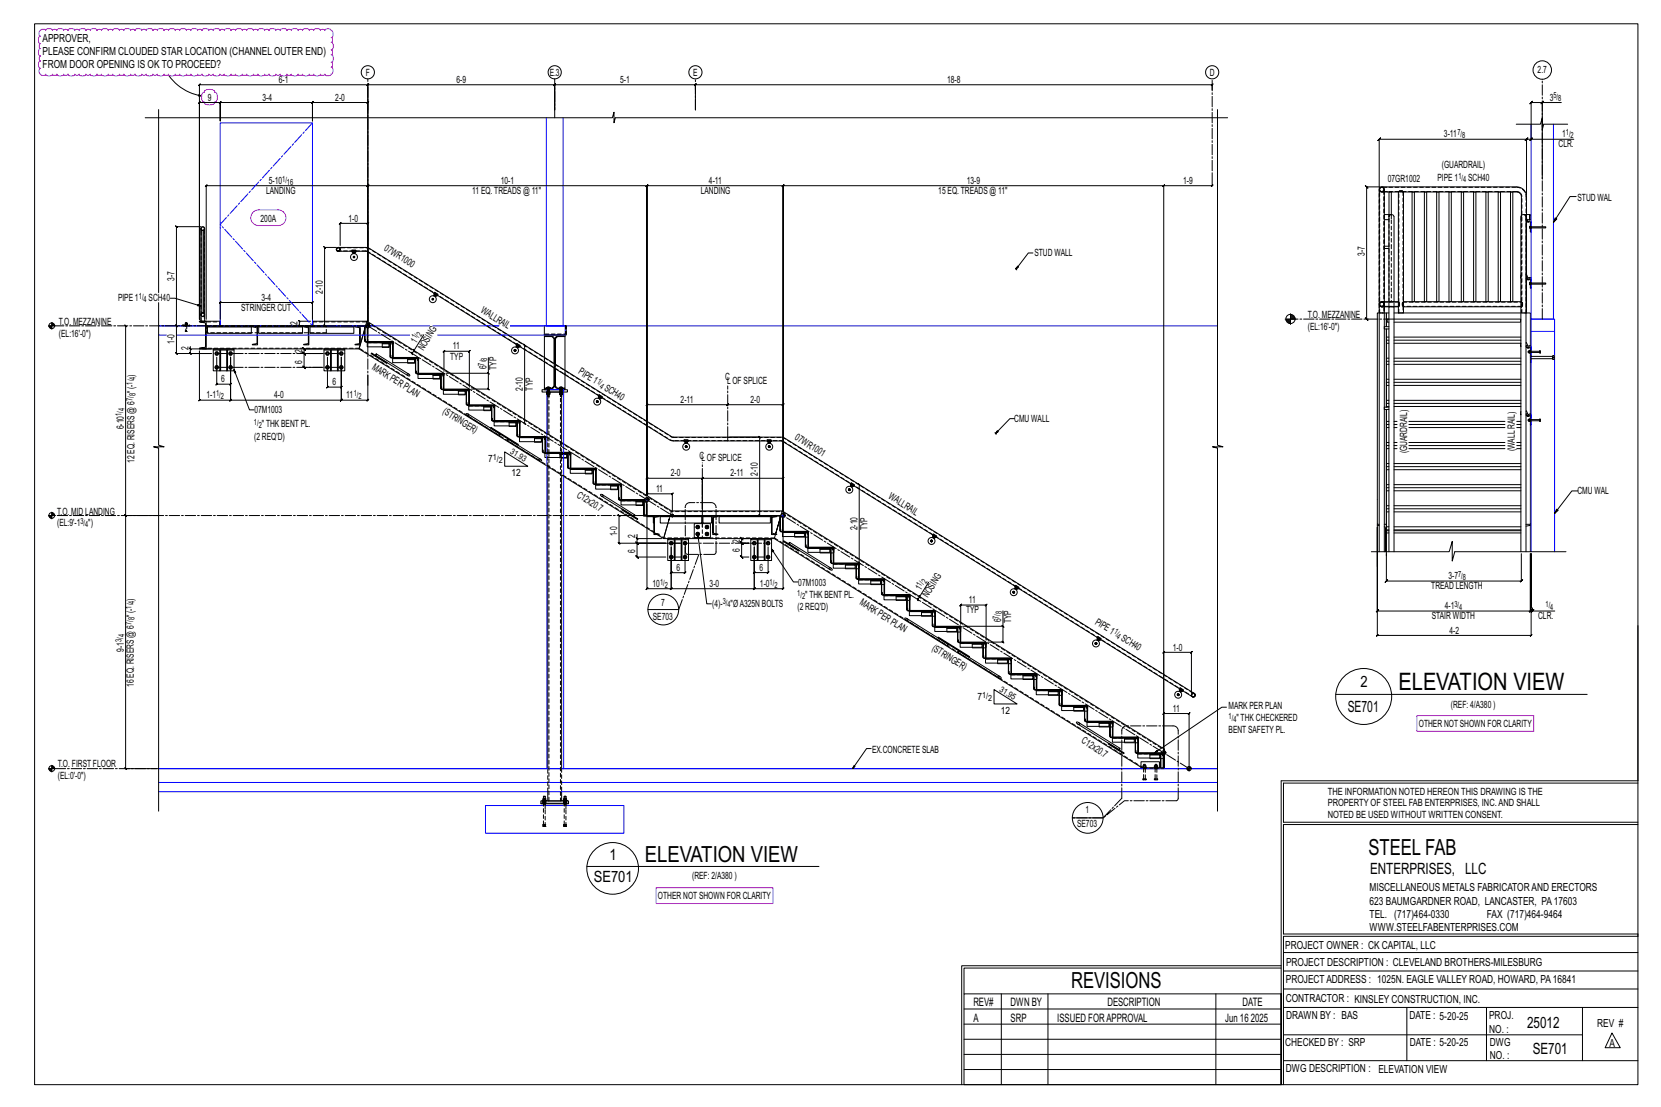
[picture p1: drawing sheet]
<svg xmlns="http://www.w3.org/2000/svg" width="914mm" height="610mm" viewBox="0 0 914 610" stroke-linecap="round" stroke-linejoin="round" font-family="sans-serif">
<g fill="none" stroke="#000" stroke-width=".55">
<path d="M19 13h883v584h-883zM93 42a28 28 0 0 0 18 11M109 52l2 1h-2zM383 50v-3h-1l1-1v1h284l1-1-1 1v3M849 56h1l-2 1zM849 56h-6h1l-2 1 1-1v21M860 56h-11v43M80 65h257l1-3v6l1-3h337M87 60v101M202 61v-14l1-1-1 1h103l1-1-1 1v14v-14l1-1-1 1h78h-1l1-1v1v14M670 60v185l3 1h-6l3 1v200M835 68h13l1-3v6l1-3h13"/>
<path d="M843 77l1-1-2 1zM843 76v1h23M843 77h-3l1-1-1 1v1M667 95v7h1l-1 1v-1h-26M202 102v-46h1l-1 1v-1h-30v1v-1v11v-11v1v-1h-51h1l-1 1v-1v11v-11h1l-1 1v-1h-11l-1 1 1-1v120v-129h-1l1-1v1h92l1-1-1 1v130v-54l1-1-1 1h-15l1-1-1 1v12M641 102l-1 1zM759 103v-26l1-1-1 1h81l1-1-1 1v30M759 104v1M760 105h.1M760 104h.1M760 103h-8v-1l1 2-1-1v73v-1l1 1h-1h1M761 103h75l3 2 1 2v11"/>
<path d="M761 106h.1M762 104h.1M762 105h.1M762 106h8v-1h2l1 1h63l1 2 1 11M762 118h4v-12h-1v14M762 104v1M765 119h.1M770 106v60M773 106h.1M773 106v60M777 106h2v60h-2zM784 106h1v60h-1z"/>
<path d="M791 106h1v60h-1zM798 106h1v60h-1zM804 106h2v60h-2zM811 106h2v60h-2zM818 106h1v60h-1zM825 106h1v60h-1zM832 106h1v60h-1zM839 118h3v3h-1M839 118h.1M840 119h.1M842 118v3zM868 108h-4l-9 14 1-2 1 1-2 1"/>
<path d="M111 125h-14v-1l1 1h-1v54l1 1-1-1v16v-1l1 1h-1h19h-11l-1-1 1 1v-3M111 126a1.1 1.1 0 0 0 1 1 1.1 1.1 0 0 0 1-1M111 125h1l1 1v51h-2zM111 127h1v45h-1zM185 136h-6h-1l1 1v-1v43h-1l1 1v-1M186 138h.1M186 136a1.1 1.1 0 0 0-1 1 1.1 1.1 0 0 0 1 1M186 136h15l2 1 167 104h31M186 138h8M186 136h.1M194 138h2v1h-2zM194 139h.1"/>
<path d="M194 139v1M194 139l1 1M195 139h.1M196 138l6 1 37 22M196 139h-1M569 139h-3l-7 9M762 121h3M765 136h-3v1h3M837 121h.1M840 120l1 1h-1M840 121h.1M841 121v1"/>
<path d="M841 122h2v1M841 122h1v1M841 122l-1-1v30M842 125v1v-1M842 123h1v5h-1zM843 125h8v1h-8zM195 141v1h-1zM559 148h.1M559 148l1 1M837 151v2M840 153l1 1M840 151l1 2h2v1"/>
<path d="M840 154v18h2v18M841 154h.1M841 154h2v5h-1v-5h-1M842 156v1M842 155v2M842 154h1M843 156h8h-8zM27 179h3M27 180l1 1M27 179l2 2M28 179l1 1M29 178l1 1"/>
<path d="M29 179h.1M29 178v3M69 179l1 1-1-1v105v-1l1 1h-1M87 167v78l3 1h-5l2 1v200M94 164h2l15 5M97 179l1 1zM110 177h4v15h-4l3-1v-13zM114 176v-74l-1 1 1-1h88v1l1-1h-1v75v-75v1l1-1h-1h154v1l1-1h-1v171v-171v1l1-1h-1h75v1l1-1h-1v179v-179v1l1-1h-1h210l-1 1 1-1v310M114 177h7M114 179h88v2v-1zM114 180h24zM121 177v2z"/>
<path d="M121 176v-9l1-1-1 1h51v-1v10M139 180h3v10h-3l2-1v-8zM142 180h25zM164 176l1 1zM167 180h3v10h-3l3-1v-8zM171 180h24zM171 177h-6v2h-1l1 1v-1h6M172 177v2zM172 177h30l-1 2h3M195 180h3v10h-3l3-1v-8zM201 180v8zM201 180v1"/>
<path d="M201 180l1 1M201 179l1 2M202 179v1M202 177l168 104M202 180v8h14v2v-1h-14zM202 178l2 1M202 179h1M202 178v3M203 178l1 1M238 164l1 1h-1zM239 162v1M239 163h1"/>
<path d="M239 161l2 1v1l-2-1zM240 163h.1M241 163h-1M241 163l43 27M300 179h12v6h-12zM707 176h6M708 176l2 2M709 176l1 2M709 176l1 1M710 176h.1M710 174l2 2M710 175l2 1"/>
<path d="M710 173l3 3M710 175l1 1M710 173v6M711 173l2 2M759 172h-1v117h1M760 168h.1M760 167h.1M760 167v1M760 169h.1M760 169h1M761 166h-1M761 166h.1"/>
<path d="M761 169h.1M761 166h1M762 169h-1M762 167h.1M762 168h.1M762 172h1v8v-4h1M762 169h3M762 166h3M765 172h-2v4M765 180h-3v1h3M765 176h-1v1h1M765 169h.1"/>
<path d="M765 166h.1M767 169h.1M767 166h.1M767 166h3M767 176h70v1h-70M767 172h70M770 169h.1M770 166v1v1v1M770 169h-3M773 166l-1 1v1l1 1h64M773 169v3h-3v-3M837 176h.1"/>
<path d="M837 166h-64M838 169h.1M838 166h.1M104 192l1 1zM105 191v1h11M110 193l-1 28 1-1h17v1v-1v-23M114 192h84l3-11-3 11 162 101M114 180v4h24v-4M117 192h12v1h-12zM117 193v11h4v-11v11M119 194h1v1h-1h-1zM119 197v15l1-1-1 1h8h-1l1-1v1v-15"/>
<path d="M126 194h1l1 1h-1h-1zM127 197v23l-1 1 1-1h61l-1 1 1-1v-18M129 193v11h-4M142 180v4h25v-4M171 180v4h24v-4M177 192h-10v-1l1 2-1-1v3v-1l1 1h-1h10h-10v-1l1 1h-1v7l1 1-1-1h10M178 192h12v1h-12zM178 193v11h4v-11v11M180 194h1v1h-1h-1zM180 197v16v1l1-1h-1h8l-1 1 1-1v-16v23l-1 1 1-1h14v1l1-1h-1v-13M187 194h1l1 1h-1h-1zM190 193v11h-4"/>
<path d="M201 187l1 1h14v1v-1h-14zM202 189v2h12v-2h-4M202 188h12M205 194l8 6-9-5zM210 189h4M210 189v2h4v-2M215 188v9zM215 196l1 1h14v1v-1h-14zM216 188v9h14v1v-1h-14zM216 197v3h12v-2h-4M216 197h12M224 197h4"/>
<path d="M224 198v2h4v-2M228 192v2zM228 193l-1 2v-1v1M229 197v8zM230 197v9h14v1v-1h-14zM233 184l-5 9M269 197v9h-24M283 193l1-1v1zM283 193h.1M284 193h.1M284 190v1M284 191l1 1"/>
<path d="M284 191h.1M285 189l1 1v1l-2-1zM285 191h.1M286 191h-1M286 191l44 27M289 190h-1l1 1v-1v43M300 199v15h4l1-1v-10v10l-1 1h-4v1h11v-1h-4l-1-1v-10v10l1 1h4v-8M300 197v-12h4l1 2v13v-14l-1-1h-4h11h-5v1v15v-14l1-2h4v19M763 199v10h2M763 181v43M763 189h2M765 197h-2v2"/>
<path d="M765 199h-2M765 186h-2v1h2M767 189h70v2M767 197h70M767 199h70M767 186h70M767 187h70M840 191h1M840 189l1 2h2v1M840 190l1 1M841 191h.1M841 191v1"/>
<path d="M841 191h2v5M841 192h1v36M842 193v1zM842 194h.1M842 193h-1l1 1M842 193v1M842 196h1M842 192h1M843 196v3h-1M843 193h5v1M843 194h5M843 198h12"/>
<path d="M843 196h12M848 193v1M855 197h1v1h-1v-2h1v1M119 202h1v1h-1l-1-1zM121 204h4M125 204v-11v11M126 202h1h1l-1 1h-1v-1zM129 204l8 22h3M180 202h1v1h-1l-1-1zM182 204h4M186 204v-11v11M187 202h1h1l-1 1h-1v-1z"/>
<path d="M225 206a.6 .6 0 0 0 0 1 .6 .6 0 0 0 1 0l-19-12v1l18 11M229 204v2h15v1v-1h-15zM230 206v2h12v-1h-4M230 206h12M238 206h4M238 206v3h4v-3M243 206v8zM243 213v1h15v2v-1h-15zM244 206v9h14v1v-1h-14zM244 215v2h12v-2h-4M244 204v-11v1l1-1h-1h14v1l1-1h-1v20M244 215h12"/>
<path d="M252 215h4M252 215v2h4v-2M257 215v8zM258 215v8h14v2v-1h-14zM268 205l1 1zM269 206v8h-1l1 1v-1h-10M298 215h14v1h-14zM301 214h.1M301 216h.1M303 214h-2M303 214h.1M308 214h.1"/>
<path d="M310 214h-2M310 214h.1M329 218l1 1M330 219v1M330 219h-1M330 217l2 2h-1l-2-1zM330 220h.1M331 219l-1 1M331 219l38 23 2 1h6M763 201h2M763 212h2M765 211h-2"/>
<path d="M767 201h70M767 212h70M767 209h70M767 211h70M257 228a.7 .7 0 0 1 1 1 .7 .7 0 0 1-1 0 .7 .7 0 0 1 0-1zM257 222v1h15v1v-1h-15zM258 228l17 11v1l-18-11M258 224v2h12v-2h-4M258 223h12M266 224h4M266 224v2h4v-2M270 235l15 10-15-9z"/>
<path d="M271 223v9zM271 230v2h15v1v-1h-15zM272 223v9h14v1v-1h-14zM272 232v3h12v-2h-4M272 232h12M280 232h4M280 233v2h4v-2M285 232v8zM285 239v1h15v2v-1h-15zM286 232v9h14v1v-1h-14zM288 233l1 1zM302 239v-23h7v28"/>
<path d="M328 221h1v1zM328 221h1v1l-1-1M356 223l1-1-1 1h45h-1l1-1-1 1 1-1v1h30l1-1-1 1v58v-18h1l-1 1v-1h-44l-1 1 1-1v17v-17l-1 1 1-1h-31h1l-1 1v-1v10zM548 238v1M548 239h.1M559 231h-3l-8 8M763 232v-7v64h-1M763 234v10M763 235h2M763 224h2M765 232h-2v2M765 234h-2"/>
<path d="M765 220h-2v2h2M765 224h-3v1h3M767 232h2M767 235h2M767 234h2M767 224h70M767 220h70M767 222h70M776 232h52M776 235h52M776 234h52M835 232h2"/>
<path d="M835 235h2M835 234h2M837 228h.1M837 227v1M840 229h1M840 226l1 2h2v1M840 228l1 1M841 229h.1M841 229h2v5h-1v-5h-1M842 232h.1M842 231h-1l1 1M842 231v1"/>
<path d="M842 230h1M842 234v55h-2M843 231h5v1M843 232h5M848 231v1M278 249l13 8h-13zM286 241v2h12v-1h-4M286 241h12M294 241h4M294 241v3h4v-3M298 253h-1a.6 .6 0 0 0 0 1 .7 .7 0 0 0 1-1l-19-11v1l18 11M299 241v8z"/>
<path d="M299 248v1h15v1v-1h-15zM300 241v8h14v2v-1h-14zM300 250v2h12v-2h-4M300 249h12M302 249h.1M302 250h.1M302 257v166M308 250h4M308 250v2h4v-2M309 249h.1M313 249v9zM313 257v1h15v1v-1h-15z"/>
<path d="M314 249v9h14v1v-1h-14zM314 258v3h12v-2h-4M314 258h12M322 258h4M322 259v2h4v-2M327 258v8zM328 258v9h14v1v-1h-14zM377 242h2v1h-2zM377 243v1M377 244h.1M377 244h1M377 246h.1"/>
<path d="M378 246h-1zM378 246h.1M378 244h.1M379 243l-1 1M401 241v2h21M401 241h29h2l225 141M401 243h-22M402 241h16v-1l1 1h-1v43v-1l1 1h-1h-33M422 242h3v1h-3zM422 243l1 1M423 244h.1M423 244h1"/>
<path d="M423 246h1h-1zM424 246h-1h1M424 246h.1M424 244h.1M425 243h6l37 23M425 243l-1 1M763 245v2M763 257v2M765 259h-2v8M765 255h-2v2M765 257h-2M765 247h-2v8"/>
<path d="M765 244h-2v1M765 245h-2M767 259h70M767 255h70M767 257h70M767 247h2M767 244h2M767 245h2M776 247h52M776 244h52M776 245h52M835 247h2"/>
<path d="M835 244h2M835 245h2M309 262v161M327 265v1h15v2v-1h-15zM328 267v2h12v-1h-4M328 267h12M332 272h-1a.6 .6 0 0 0 0 1 .6 .6 0 0 0 1 0v-1l17 11v1l-18-11M336 267h4M336 267v3h4v-3M340 267l1 8zM341 274v1h15v1h-15zM342 267v9h14v1v-1h-14z"/>
<path d="M342 276v2h12v-2h-4M342 276h12M350 276h4M350 276v2h4v-2M354 276l1 8zM355 275h3M355 275l1 1M356 275v1M356 276v8h-1h1zM356 275h.1M356 278v46v1l1-1h-1h14l-1 1 1-1v-23v14l-1 1 1-1h7v1l1-1h-1v-14M356 273v-1l1-1-1 1h14l1-1-1 1v10"/>
<path d="M356 274l1 1M356 275h1M356 274v3M467 269h1v1zM467 270h.1M468 270h.1M468 269h-1v1M468 267v1M468 268h1M468 268h.1M469 266l1 1v1l-2-1zM470 268h-1"/>
<path d="M470 268l44 27M473 267v-1l1 1h-1v43M763 269v1M765 278h-2v2M765 270h-2v8M765 267h-2v2M765 269h-2M767 267h70M767 278h70M767 270h70M767 269h70M869 270h-4l-9 13 1-3 1 1-2 2"/>
<path d="M27 284h3M27 284l1 1M27 284l2 1M28 284l1 1M28 284h1M29 283l1 1M29 283v1M29 282l1 2M29 284h.1M29 282v4M87 284h-18v-1l1 1h-1v139l1 1-1-1h17M343 280l8 6-9-5z"/>
<path d="M349 284h-8l-1-1 1 1v15h-1l1 1v-1h33M350 296l1 1zM351 294v3h13M351 297v2h-1l1 1v-1h16h-16l-1-1 1 2v-1v8l-1-1 1 2v-1h16M354 284h76l1 1-1-1zM356 284h4v4v-3zM360 284h3l-3 1v8l3 1h-3zM360 294h1M362 294l3 3 3-9-3 9h22v-1M363 284l23 1zM363 285v3h23v-3M368 297h11h-11z"/>
<path d="M368 297v12h4v-12h-1v12M369 284l1-3h17v3M369 298h1v1v1h-1v-1zM369 284h2M369 284l1 1M370 284h.1M370 283l1 1M370 283v2M377 298h1v1v1h-1l-1-1zM379 297v12h-4M382 288h9v8h-9zM384 293h1v1v1h-1l-1-1z"/>
<path d="M384 289h1v1v1h-1l-1-1zM384 295l5 38h3M387 281h44l-1 3h2M387 284v4M387 284l5 1zM387 285v3h5v-3M389 289h1v1v1h-1l-1-1zM389 293h1v1v1h-1l-1-1zM392 284h3l-2 1v8l2 1h-3zM396 284l28 1zM396 285v3h28v-3M412 297h-4v-1l1 1h-1v2v-1l1 2-1-1h4h-4v-1l1 2-1-1v8v-1l1 2-1-1h4"/>
<path d="M413 297h12h-12zM413 297v12h4v-12v12M415 298h1v1v1h-1l-1-1zM422 298h1l1 1-1 1h-1v-1zM425 284h3l-3 1v8l3 1h-3zM425 297v12h-4M426 297l202 125M427 294l-1 3h-39M429 284l1 8zM429 286l-2 8zM430 291v2h14l1 1-1-1h-14zM430 284v1"/>
<path d="M430 284l1 1M431 284h.1M431 281l210 131v3h-1M431 284v9h14v1l-1-1h-13zM431 293v2h12v-1h-6M431 286v38h1l-1 1v-1h-16h1l-1 1v-1v-17M431 283l1 1M431 283v2M431 298l9 5v1l-9-6zM437 293v3h8M443 293v8zM443 293h-6h7"/>
<path d="M445 293v9h14v1l-1-1h-13zM512 298l1-1v1zM512 298h.1M512 298h1M513 298h.1M513 295l1 1M514 296v1M514 296h-1M514 294l2 1-1 1-2-1zM514 296h.1M515 296h-1M515 296l44 27"/>
<path d="M758 289v23M758 289h1M762 290l1 1v13M763 280v2M763 289v17M763 292h2M765 290h-2v2M765 292h-2v1h2M765 282h-2v8M765 280h-2M767 293h70M767 290h70"/>
<path d="M767 292h70M767 282h70M767 280h70M840 290l2-1v15M842 289h.1M369 306h1v1v1h-1v-1zM372 309h3M375 309v-12v12M377 306h1v1v1h-1l-1-1zM415 306h1v1v1h-1l-1-1zM417 309h4M421 309v-12v12"/>
<path d="M422 306h1l1 1-1 1h-1v-1zM423 301v14l-1 1 1-1h-8h1l-1 1v-1v-14v23h1l-1 1v-1h-45l-1 1 1-1v-17M425 302l12 18h2M443 300l1 1h14l1 2-1-1h-14zM445 302v2h12v-1h-6M451 302v2h8M457 302v8zM457 302h-6h7M457 309l1 1h14l1 1-1-1h-14zM458 313l-23-14h-1v1l23 14a.7 .7 0 0 1-1-1 .7 .7 0 0 1 1-1 .7 .7 0 0 1 1 1v1h-1M459 302v8h14v2l-1-1h-13zM459 311v2h12v-2h-6"/>
<path d="M465 311v2h6M471 310v9zM471 311h-6h6M471 317l1 2h14l1 1-1-1h-14zM471 311h1M471 313h2M473 310l1 1zM473 310v9h14v1l-1-1h-13zM473 319v3h12v-2h-6M479 320v2h6M485 319v8zM485 319h-6l6 1"/>
<path d="M485 320h1M487 319v9h14v1l-1-1h-13zM755 304h43l1-6v11l2-5h61M759 304v-200a1.4 1.4 0 0 1 2-1 1.4 1.4 0 0 1 1 1v200M763 305v15l-1 1 2-2-1 1h75l-1 1 1-2v1v-15M765 304v-184a1.4 1.4 0 0 1 1-2 1.4 1.4 0 0 1 1 2v184M837 304v-184a1.4 1.4 0 0 1 2-2 1.4 1.4 0 0 1 1 2v184M357 336h17M485 326l1 1h14l1 2-1-1h-14zM485 322h2M487 328v2h12v-1h-6M493 328v3h6"/>
<path d="M499 328v8zM499 328h-6h6M499 335l1 1h14l1 1-1-1h-14zM499 328h1M499 331h2M501 328v8h14v2l-1-1h-13zM501 337v2h12v-2h-6M506 328v1zM506 329l-1 1v-1v2v-1M507 337v2h6M511 321l-5 8M513 336v9z"/>
<path d="M513 337h-6h6M513 337h1M513 339h2M515 336v9h14v1h-1h-13zM552 336v9h-22M558 326h1l-1 1zM558 326h.1M558 326v1M559 326h.1M559 323v1M559 324v1M559 324h-1"/>
<path d="M559 322l2 2-2-1zM560 325h.1M561 324l-1 1M561 324l43 27M844 336l-1 1zM844 336h-2h1l-1 1v-1v-31v31h1l-1 1v-1h-84h1l-1 1v-1v-46v60l1-1-1 1h85h-1l1-1v1v-45v29l1 1v1h12M499 341l23 14v1l-23-15a.7 .7 0 0 1-1 0 .7 .7 0 0 1 1-1 .7 .7 0 0 1 0 1l1 1-1-1M513 344l1 1h14l1 1-1-1h-14zM515 346v2h12v-2h-6M517 351l17 11-18-11zM521 346h7M521 346v2h8"/>
<path d="M527 345v8zM527 352l1 2h14l1 1-1-1h-14zM529 345v9h14v1l-1-1h-13zM529 354v2h12v-1h-6M529 344v-11l-1 1 1-1h14l-1 1 1-1v20M535 354v3h8M541 354v8zM541 354h-6h7M543 354v9h14v1l-1-1h-13zM552 344l1 1zM552 345v9v-1l1 1h-1h-8M603 354l1 1h-1z"/>
<path d="M603 354v1M603 355h.1M603 354h.1M603 354h1M604 355h-1M604 354v1M604 351v1M604 352l1 1M604 351l2 1v1l-2-2zM606 353h-1M606 352l43 27M902 345v85h-197"/>
<path d="M541 361l1 1h14l1 2-1-1h-14zM543 363v2h12v-2h-6M547 380l13 8h-13zM549 363h7M549 363v2h8M551 373l-23-15-1 1 23 14a.7 .7 0 0 1-1 0 .7 .7 0 0 1 1-1 .7 .7 0 0 1 1 1v1l-1-1M555 363v8zM555 370l1 1h14l1 1-1-1h-14zM557 363v8h13v2v-1h-13zM557 372v2h12v-2h-6M563 372v2h6M569 371v9z"/>
<path d="M569 372h-6h6M569 378l1 2h14l1 1-1-1h-14zM569 372h1M569 374h1M570 371l1 9h13v1v-1h-14zM649 380v1M650 379l1 1v1l-2-1zM570 380v3h13v-2h-6M577 381v2h6M583 380v8zM583 380h-6l6 1M583 387l1 1h14l1 2-1-1h-14z"/>
<path d="M583 381h1M583 383h1M584 380l1 9h13v1v-1h-14zM584 389v2h13v-1h-6M591 389v3h6M594 398l23 14-1 1-23-14a.7 .7 0 0 1 0-1 .7 .7 0 0 1 0-1 .7 .7 0 0 1 1 1v1h-1M597 389v8zM597 389h-6h6M597 396l1 1h14l1 1-1-1h-14zM597 389h1M597 392h1M598 389l1 8h13v2v-1h-14z"/>
<path d="M598 398v2h12v-2h-5M605 398h6M605 398v2h6M611 397v9zM611 398h1M612 397l1 9h13v1v-1h-14zM648 382h1v1zM648 382h1v1h-1v-1M649 381h1M649 381h.1M650 381h.1M651 381h-1"/>
<path d="M651 380l6 4M656 382v-23l-1 1 1-1h-15l-1 1 1-1v53M656 384h.1M656 384h1M657 384h.1M657 382h1M657 382l1 1-1 1M658 382h.1M658 384h.1M658 383h.1M675 389h-2l-37 26M735 382h139"/>
<path d="M480 412h-3l-8 11M610 409l9 6-9-5zM611 405l1 1h14l1 1-1-1h-14zM611 400h1M612 406v3h12v-2h-5M619 407v2h7M625 406v8zM625 406l-6 1h7M625 413l1 2h14l1 1-1-1h-14zM626 406l1 9h13v1v-1h-14zM626 415v2h12v-1h-5M633 415v3h7"/>
<path d="M639 415v8zM639 415h-6h7M639 415h3M640 415v1M640 415l1 1M640 415h1M640 415l1 8h-2h1zM641 412v-19h-1l1-1v1h14h-1l1-1v1v30M641 412v11zM641 414v1M641 413l1 2M641 413v3"/>
<path d="M641 413l1 1M27 423h3M27 424l1 1M27 423l2 2M27 423l2 1M28 423l1 1M29 422l1 1M29 423h.1M29 421v4M299 440v-1h1v1M300 440v1zM300 440h-1v1h1"/>
<path d="M302 436v5h7v-5M311 440v-1h1v1M311 440h1v1h-1zM311 440h-1v1h1M628 423h10h-10zM628 423v-4h10v4M629 423h2zM629 423v-1h1v1M630 422h1v1M631 422v-1h-1v1v1M635 423h2zM635 423v-1h1v1"/>
<path d="M637 423v-1h-1v-1h1v2M638 423h1M653 423h3M653 424h1M654 423l1 1M655 422v1M655 422l1 1M655 423h.1M655 422v3M705 430v167v-50M902 431h-195v22h195M298 441h15v1h-15z"/>
<path d="M298 442h15M298 441h3zM299 441h.1M299 443v1M300 441h.1M300 443v1M310 441h2zM311 441h.1M311 443v1M312 441h.1M312 443v1M590 450h17"/>
<path d="M902 454h-195v60h195v2h-195v81M323 477h128M705 533h-174v14M705 532h-176v65M707 535h195M707 525h195M531 547h174v50h-174zM531 556h174M551 547v50M577 547v50M669 547v50M707 555h195"/>
<path d="M707 545h195M774 555v29M818 555v29M871 555v29M531 572h174M531 564h174M707 570h164M887 569l5 8h-8zM531 589h174M531 581h174M707 584h195"/>
<circle cx="202" cy="40" r="4"/>
<circle cx="305" cy="40" r="4"/>
<circle cx="383" cy="40" r="4"/>
<circle cx="667" cy="40" r="4"/>
<circle cx="849" cy="39" r="5"/>
<circle cx="112" cy="126" r=".9"/>
<circle cx="195" cy="142" r="1.9"/>
<circle cx="28" cy="179" r="1.6"/>
<circle cx="112" cy="173" r=".9"/>
<circle cx="112" cy="173" r="1.1"/>
<circle cx="202" cy="179" r="1.2"/>
<circle cx="238" cy="165" r="1.9"/>
<circle cx="710" cy="176" r="2.5"/>
<circle cx="119" cy="195" r=".5"/>
<circle cx="119" cy="195" r="1"/>
<circle cx="127" cy="195" r=".5"/>
<circle cx="127" cy="195" r="1"/>
<circle cx="180" cy="195" r=".5"/>
<circle cx="180" cy="195" r="1"/>
<circle cx="188" cy="195" r=".5"/>
<circle cx="188" cy="195" r="1"/>
<circle cx="284" cy="193" r="1.9"/>
<circle cx="284" cy="193" r=".2"/>
<circle cx="119" cy="202" r=".5"/>
<circle cx="119" cy="202" r="1"/>
<circle cx="127" cy="202" r=".5"/>
<circle cx="127" cy="202" r="1"/>
<circle cx="180" cy="202" r=".5"/>
<circle cx="180" cy="202" r="1"/>
<circle cx="188" cy="202" r=".5"/>
<circle cx="188" cy="202" r="1"/>
<circle cx="329" cy="221" r="1.9"/>
<circle cx="329" cy="221" r=".2"/>
<circle cx="378" cy="246" r=".2"/>
<circle cx="378" cy="246" r="1.9"/>
<circle cx="423" cy="246" r="1.9"/>
<circle cx="423" cy="246" r=".2"/>
<circle cx="356" cy="275" r="1.2"/>
<circle cx="468" cy="270" r="1.9"/>
<circle cx="468" cy="270" r=".2"/>
<circle cx="28" cy="284" r="1.6"/>
<circle cx="370" cy="299" r=".5"/>
<circle cx="370" cy="299" r="1"/>
<circle cx="370" cy="284" r=".7"/>
<circle cx="377" cy="299" r=".5"/>
<circle cx="377" cy="299" r="1"/>
<circle cx="384" cy="290" r="1"/>
<circle cx="384" cy="294" r="1"/>
<circle cx="389" cy="290" r="1"/>
<circle cx="389" cy="294" r="1"/>
<circle cx="415" cy="299" r=".5"/>
<circle cx="415" cy="299" r="1"/>
<circle cx="423" cy="299" r=".5"/>
<circle cx="423" cy="299" r="1"/>
<circle cx="431" cy="284" r="1.2"/>
<circle cx="513" cy="298" r="1.9"/>
<circle cx="513" cy="298" r=".2"/>
<circle cx="370" cy="307" r=".5"/>
<circle cx="370" cy="307" r="1"/>
<circle cx="377" cy="307" r=".5"/>
<circle cx="377" cy="307" r="1"/>
<circle cx="415" cy="307" r=".5"/>
<circle cx="415" cy="307" r="1"/>
<circle cx="423" cy="307" r=".5"/>
<circle cx="423" cy="307" r="1"/>
<circle cx="365" cy="336" r="8"/>
<circle cx="558" cy="326" r="1.9"/>
<circle cx="558" cy="326" r=".2"/>
<circle cx="603" cy="354" r="1.9"/>
<circle cx="603" cy="354" r=".2"/>
<circle cx="649" cy="383" r="1.9"/>
<circle cx="649" cy="383" r=".2"/>
<circle cx="751" cy="384" r="15"/>
<circle cx="641" cy="415" r="1.2"/>
<circle cx="28" cy="423" r="1.6"/>
<circle cx="655" cy="423" r="1.2"/>
<circle cx="599" cy="450" r="8"/>
<circle cx="337" cy="478" r="14"/>
</g>
<path d="M22 17a2 2 0 0 1 3 0 2.1 2.1 0 0 1 4 0 1.4 1.4 0 0 1 2 0 2.1 2.1 0 0 1 4 0 1.4 1.4 0 0 1 2 0 2.1 2.1 0 0 1 4 0 1.5 1.5 0 0 1 3 0 2.1 2.1 0 0 1 3 0 1.5 1.5 0 0 1 3 0 2.1 2.1 0 0 1 3 0 1.5 1.5 0 0 1 3 0 2.1 2.1 0 0 1 4 0 1.4 1.4 0 0 1 2 0 2.1 2.1 0 0 1 4 0 1.4 1.4 0 0 1 2 0 2.1 2.1 0 0 1 4 0 1.4 1.4 0 0 1 2 0 2.1 2.1 0 0 1 4 0 1.4 1.4 0 0 1 2 0 2.1 2.1 0 0 1 4 0 1.5 1.5 0 0 1 3 0 2.1 2.1 0 0 1 3 0 1.5 1.5 0 0 1 3 0 2.1 2.1 0 0 1 3 0 1.5 1.5 0 0 1 3 0 2.1 2.1 0 0 1 4 0 1.4 1.4 0 0 1 2 0 2.1 2.1 0 0 1 4 0 1.4 1.4 0 0 1 2 0 2.1 2.1 0 0 1 4 0 1.4 1.4 0 0 1 2 0 2.1 2.1 0 0 1 4 0 1.5 1.5 0 0 1 3 0 2.1 2.1 0 0 1 3 0 1.5 1.5 0 0 1 3 0 2.1 2.1 0 0 1 3 0 1.5 1.5 0 0 1 3 0 2.1 2.1 0 0 1 4 0 1.4 1.4 0 0 1 2 0 2.1 2.1 0 0 1 4 0 1.4 1.4 0 0 1 2 0 2.1 2.1 0 0 1 4 0 1.4 1.4 0 0 1 2 0 2.1 2.1 0 0 1 4 0 1.4 1.4 0 0 1 2 0 2.1 2.1 0 0 1 4 0 1.5 1.5 0 0 1 3 0 2.1 2.1 0 0 1 3 0 1.5 1.5 0 0 1 3 0 2.1 2.1 0 0 1 3 0 1.5 1.5 0 0 1 3 0 2.2 2.2 0 0 1 4 0v2v1l-1 1 1 1-1 1 1 1v1v2h-1l1 2-1 1h1v2v2h-1l1 1v2a2.6 2.6 0 0 1-1 4l-1 1-2-1h-1h-2l-1 1-2-1h-2h-1l-2 1-1-1h-2h-1l-2 1-1-1h-1h-1h-1l-2 1-2-1h-1h-1l-2 1-2-1h-1h-1h-1l-1 1-2-1h-1h-1h-1l-1 1-2-1h-1h-2l-1 1-2-1h-2h-1l-2 1-1-1h-2h-1l-2 1-1-1h-1h-1h-1l-2 1-2-1h-1h-1l-2 1-2-1h-1h-1h-1l-1 1-2-1h-1h-2l-1 1-2-1h-1h-2l-2 1-1-1h-2h-1l-2 1-1-1h-1h-1h-1l-2 1-1-1h-1h-1h-1l-2 1-2-1h-1h-1l-2 1-2-1h-1h-1h-1l-1 1-2-1h-1h-2l-1 1-2-1h-1h-2l-2 1-1-1h-2h-1l-2 1-1-1h-1h-1h-1l-2 1-1-1h-1h-1h-1l-2 1-2-1a2.2 2.2 0 0 1-3 0 2.2 2.2 0 0 1 0-3 2.3 2.3 0 0 1 0-4 1.5 1.5 0 0 1 0-3 2.3 2.3 0 0 1 0-4 1.5 1.5 0 0 1 0-3 2.3 2.3 0 0 1 0-4v-1zM113 50l1-1a3 3 0 0 1 4 2 2.9 2.9 0 0 1 0 5v1a4 4 0 0 1-6 0l1-1a2.9 2.9 0 0 1 0-5zM139 117l3-1h11a4 4 0 0 1 4 4 4 4 0 0 1-4 4h-11a4 4 0 0 1-4-3 4 4 0 0 1 1-4zM780 394h64v9h-64zM361 489h65v9h-65z" fill="none" stroke="#f0f" stroke-width=".55"/>
<g fill="none" stroke="#00f" stroke-width=".55">
<path d="M301 65v114h9v-114M843 68v108h12v-108M87 179h119M114 179h7v-111h51v111h64M202 179v1M238 179h37M670 179h-389h30v6h-70M87 185h5M97 185h129M233 185h.1M843 182h13M356 275v1"/>
<path d="M430 284h1v1M843 304v-128h13v128M87 423h583M87 436h583M87 431h583M302 423h-1v-208h9v208h-1M267 444h76v15h-76z"/>
</g>
<g fill="none" stroke="#000" stroke-width=".55" stroke-dasharray="2 1.4">
<path d="M759 105h1M759 104h1M760 104v-1M760 105h-1M760 104v1M760 105h.1M760 104h.1M760 106v-1M760 105h1M760 106h.1M761 103h.1M761 105h.1"/>
<path d="M761 103l-1 1M761 106h.1M761 106h-1M761 105h1M761 105v1M762 105h-1M762 103h-1M762 106h-1M762 103h3M762 104l-1-1M762 105v-1M762 106h.1"/>
<path d="M762 105v67M762 104h.1M762 105h.1M763 105h-1M764 105h-1M765 103h70M766 118v3M766 118h.1M770 106h.1M770 105h-6M770 106v-1M770 105h.1"/>
<path d="M770 105h1M771 105h1M772 105h.1M772 105v1M772 106h.1M772 106v60M772 105h-2M773 106h-3M773 106h.1M835 103l3 1M835 105h-63M837 106l-2-1"/>
<path d="M838 119h.1M838 120v-1M838 108l-1-2M838 104l2 2v2M840 120v52M840 108v12M840 118h.1M840 118v2M840 120h.1M111 126v1M111 126h.1M111 127h.1"/>
<path d="M111 128v-1M111 128h.1M111 129v-1M112 127v-1M112 126h.1M112 127v46M185 138v-1l1-1M185 137h.1M185 138h.1M185 137h1M186 137h.1M186 138l-1-1"/>
<path d="M186 138h-1M186 138h.1M186 138h1M186 136h2M186 136l1 1M186 136h.1M187 138v-1M187 137h-1M187 138h-1M187 136h-1M187 136h.1M187 137v-1"/>
<path d="M187 138h.1M187 137h.1M187 137v1M188 136l14 1M188 138h-1M194 138h2M194 138h.1M194 139h1M194 139h.1M195 139h.1M195 139h-1M196 138h-2"/>
<path d="M201 138h-13M202 137l168 104M202 139l-1-1M766 135v31M766 121v14M838 120h.1M840 120v1M842 125h.1M842 126v-1M843 126v-1M840 151v3M842 157h.1"/>
<path d="M842 156h.1M843 156h.1M101 179h3h-3zM102 179h1zM102 179h.1M102 179h1v4zM102 177h1v1zM102 178h1M103 179h.1M103 178v1M103 179h-1v-1M110 177h4"/>
<path d="M111 173h.1M111 173v1M111 177v-48M112 173v4M112 174v-1M114 180h66M114 179h66v4M172 177h30M201 179v1M202 177l168 105h17M239 161l2 2M239 162l1 1"/>
<path d="M239 162v1M239 161h.1M239 161l2 1M240 163h.1M240 163l-1-1M241 163l-2-2M311 179l1 4zM759 167h.1M759 167h1M759 168v-1M759 167v1M760 168h-1"/>
<path d="M760 172v-67M760 167h.1M760 168v1M760 167v-1M760 167v1M760 166h.1M760 172h-1v-67M760 169v-1M760 172h.1M760 169h.1M760 169h1M760 166h1"/>
<path d="M761 169h.1M761 172h-1M761 166h.1M761 166h1M761 172h.1M761 166l-1 1M761 169h-1M761 167v-1M761 167h.1M761 169l1-1M761 166l1 1M762 168h.1"/>
<path d="M762 169h-1M762 166h.1M762 172h-1M762 167h-1M762 168l-1 1M762 169h.1M762 168v-1M762 167v1M762 167h.1M762 172h.1M762 166h3M763 169h-1"/>
<path d="M764 169h-1M765 169h-1M765 166h.1M765 166h5v1M765 166v-46M765 169h.1M765 166h1M766 166h1M766 166h-1M766 166h.1M766 169h-1M766 169h.1"/>
<path d="M767 169h-1M767 166h.1M767 169h.1M770 169h.1M770 166h.1M770 169v-3M770 169h-5M770 167h.1M770 168h.1M770 166v-60M770 167v-1M770 172v-3"/>
<path d="M770 169v-2M770 168v1M770 167v1M772 168v-1M772 167h.1M772 168h.1M772 166v3M772 169v3M772 167l1-1M773 166h.1M773 169l-1-1M773 169h.1"/>
<path d="M773 166l65 1M773 166v3M837 166h1M838 169h-1M838 166h.1M838 169h.1M838 169h-65M838 166v1M838 167h.1M838 168h.1M838 172v-64M838 168v1"/>
<path d="M838 172v-52M838 167v1M839 172h-1M839 172h.1M840 172h-1M840 172h.1M102 182l1 1zM113 191v-13l-3-1h11M114 192h-4M138 183h-24v-4M142 183h-4M180 183h-38"/>
<path d="M198 192h-88l3-1M201 181h.1M202 189h.1M207 196v-1M207 195h.1M210 189h4M214 188h-12M214 189h.1M216 197h.1M224 197h4M228 197h-12M228 197v1"/>
<path d="M228 197h.1M283 193h.1M283 193l1-1M283 193h1M284 193h.1M284 190l2 1M284 191h1M284 191h.1M285 189h.1M285 189l1 1M285 191h.1M285 191h-1"/>
<path d="M286 191l-2-1M300 199h.1M300 197h.1M300 199v-1M300 198v-1M300 198h.1M312 183v1h-12M312 184l-1-1M842 194v-1M842 194h.1M848 194h.1M848 194v-1"/>
<path d="M855 198v-2M855 197h1M230 206h.1M238 206h4M242 206h-12M242 206h.1M244 215h.1M252 215h4M256 215h-12M256 215h.1M301 214v-1M301 214h.1"/>
<path d="M301 216v1zM301 217h1zM301 216h.1M301 216h1M301 213h1M301 213v1zM301 216v-1M301 215v-1M301 216l1-1M301 215l1-1M301 215h.1M302 216v-2"/>
<path d="M302 216h-1M302 215v1M302 215h.1M302 215v-1M302 215h-1M302 214h.1M302 214v-1M302 217h.1M302 216h.1M302 217v-1M302 218v-1M302 218h.1"/>
<path d="M302 216v-1M302 216v-1v1M302 214v1zM302 216v1zM302 213h.1M302 214v1M302 213v1M302 213l1 1M302 217v1M302 213l1 1zM303 214h.1M303 216h.1"/>
<path d="M303 217h.1M303 216v1zM305 202v1M305 200h.1M305 202h.1M305 200v2M306 203h.1M306 201h.1M306 203v-1M306 202v-1M306 202h.1M308 214v-1"/>
<path d="M308 214h.1M308 216v1zM308 217h.1M308 216h.1M308 213h1M308 213v1zM308 216v-1M308 215v-1M308 215h.1M308 216l1-2M309 216h.1M308 216l1-1"/>
<path d="M308 215l1-1M309 214h.1M309 214v-1M309 216v225M309 217h.1M309 216h-1M309 216v1M309 218v-1M309 218h.1M309 216v-1M309 215v-1M309 215h-1"/>
<path d="M309 214v1zM309 215h.1M309 216v1zM309 213h.1M309 215v1M309 217v-1M309 217h1h-1M309 216h1M309 216h1zM309 214l1 2M309 214v1M309 213l1 1z"/>
<path d="M310 214h.1M310 216v1zM310 214l-1-1v1M311 206h.1M311 204h.1M311 204v1M311 205v1M330 218l1 1M330 219h1M330 219h.1M330 217h.1M330 217l2 2"/>
<path d="M330 220l1-1M331 219h.1M331 219l-1-1M257 229l-59-37M258 224h.1M266 224h4M270 223h-12M270 224h.1M272 232h.1M275 239v1M275 239h.1M280 232h4"/>
<path d="M284 232h-12M284 232v1M284 232h.1M328 221h.1M328 221h1M328 221l1 1M329 222h.1M329 221h.1M329 222v-1M842 232v-1M842 232h.1M848 232h.1"/>
<path d="M848 232v-1M279 243l1-1M280 242h.1M286 241h.1M294 241h4M298 241h-12M298 241h.1M300 250h.1M302 249v-10M302 250v-1M302 250h.1M302 257v-7"/>
<path d="M302 250v-34M308 250h4M309 244v5M309 249v1M309 250v2M309 252v10M312 249h-12M312 250h.1M314 258h.1M322 258h4M326 258h-12M326 258v1"/>
<path d="M326 258h.1M370 241h1M371 241h30M371 243l-2-1-167-103M377 243h2M377 242h.1M377 242h2M377 244l1-1M377 244h1M377 244h.1M377 246h.1M377 246h1"/>
<path d="M378 246h.1M378 243v1M378 244h-1M378 244h.1M379 243h-2M401 241h30M401 243h-30M422 243h3M422 242h.1M422 242h3M423 244l1-1M423 244h1"/>
<path d="M423 244h.1M423 246h.1M423 246h1M424 246h.1M424 243v1M424 244h-1M424 244h.1M425 243h-3M425 243h-24M431 241l225 140M431 243h-6M328 267h.1"/>
<path d="M336 267h4M340 267h-12M340 267h.1M342 276h.1M350 276h4M354 276h-12M354 276h.1M467 270v-1M467 269h1M467 270h1M468 269h.1M468 270h.1"/>
<path d="M468 269v1M468 266l2 1M468 267l1 1M468 267v1M469 266h.1M469 266l1 1M469 268h.1M469 268l-1-1M470 268l-2-2M349 284h.1M349 283v1M360 294v-1"/>
<path d="M362 294h-1M369 285l-1 3 1-4M383 290l1-1M383 294l1-1M384 289h.1M384 291l-1-1M384 293h.1M384 295l-1-1M384 289l1 1M384 293l1 1M385 291h-1M385 295h-1"/>
<path d="M385 290v1M385 294v1M387 284h.1M387 288v8M387 296h-22l-108-67M387 290v-2M387 282h44l210 131M388 290l1-1M388 294l1-1M389 289h.1M389 291l-1-1M389 293h.1"/>
<path d="M389 295l-1-1M389 289l1 1M389 293l1 1M390 291h-1M390 295h-1M390 290v1M390 294v1M426 296h-39M427 294h.1M430 285l-1 1M430 284h.1M431 293h12z"/>
<path d="M431 293h.1M434 300l1-1M435 299h.1M443 293v1M443 293h.1M443 296h.1M444 293h1h-1M445 293v3M512 298h.1M512 298l1-1M512 298h1M513 298h.1"/>
<path d="M513 297h.1M513 297v1M514 295l1 1M514 296h.1M514 294h.1M514 294l2 1M514 296h1M515 296h-1M515 296h.1M515 296l-1-1M445 302h12zM445 302h.1"/>
<path d="M457 302v1M457 302h.1M457 304h.1M458 302h1M459 310l12 1zM459 311h.1M459 302h-1M459 302v2M471 311h.1M471 313h.1M472 311h1h-1M473 319h12z"/>
<path d="M473 319h.1M473 311v2M485 319v1M485 319h.1M485 320h.1M486 319h1l-1 1M487 320v2M485 322h.1M487 328h12zM487 328h.1M499 328v1M499 328h.1"/>
<path d="M499 331h.1M500 328h1h-1M501 336l12 1zM501 337h.1M501 328v3M513 337h.1M513 339h.1M514 337h1h-1M515 337v2M558 326h.1M558 326v1M558 327h.1"/>
<path d="M558 327l1-1M558 326h1M559 323l2 1M559 324h1M559 324h.1M559 322h.1M559 322l2 2M560 325v-1M560 324h-1M560 324h.1M561 324l-2-1M515 345h12z"/>
<path d="M515 346v-1M522 355v1M522 355h.1M527 346h.1M527 345v1M527 359h1M527 348h.1M528 359v-1M528 346h1M529 354h12zM529 354h.1M529 346h-1"/>
<path d="M529 346h.1M529 346v2M541 354v1M541 354h.1M541 357h.1M542 354h1h-1M543 354v3M603 355v-1M603 354h.1M603 355h.1M603 355h1M603 354h1"/>
<path d="M604 355v-1M604 354h.1M604 351l2 1M604 352h1M604 352l1 1M604 352h.1M604 351h.1M605 353h.1M605 353l-1-1M605 352v1M606 352l-2-1M543 363h12z"/>
<path d="M543 363h.1M555 363h.1M555 365h.1M556 363h1M557 371l12 1zM557 372h.1M557 363h-1M557 363h.1M557 363v2M569 372h.1M569 374h.1M570 372h1h-1"/>
<path d="M571 372l-1 2M649 379l2 1M650 379h.1M650 379l1 1M570 380h13zM570 380h.1M583 380v1M583 380h.1M583 381h.1M583 383h.1M584 380h1l-1 1M584 389h13z"/>
<path d="M584 389h.1M585 381l-1 2M597 389v1M597 389h.1M597 392h.1M598 389h.1M598 397l12 1zM598 398h.1M599 389l-1 3M610 398h.1M611 398h.1M612 398h.1"/>
<path d="M613 398l-1 2M648 383v-1M648 382h1M648 383h1M649 383h.1M649 382h.1M649 383v-1M649 380l1 1M650 380l-1 1M650 381h.1M650 381l-1-1M651 380l-2-1"/>
<path d="M656 383v-1M656 383h.1M656 382v1M656 382h.1M656 381l1 1M656 383v1M656 382h1M656 384v-1M657 382h.1M657 382h-1M657 384h.1M657 382h1"/>
<path d="M657 384l-226-141M657 382h-1v2M658 382h.1M658 382v1M658 384h-1M658 383l-1 1M658 383h.1M658 383v1M611 400h.1M612 406h12zM612 406h.1M616 412v1"/>
<path d="M617 412h-1M624 407h.1M624 406v1M625 406h.1M625 407h.1M625 409h.1M626 406h.1M626 415h12zM626 415h.1M626 407h.1M626 406v1M627 407l-1 2"/>
<path d="M638 415v1M638 415h.1M639 415h.1M639 418h.1M640 415h.1M641 415l-1 3M641 415h.1M641 418l-1 5M299 440h1v1h-1zM299 440v-1M299 439h1v1M300 440v1z"/>
<path d="M300 440v1M302 436v-13M309 423v13M310 440h1v1h-1zM311 440v-1M311 439h1v1M311 440h1v1h-1zM311 440v1M312 440v1M629 423l-1-1M629 429h1zM629 423h1v-1"/>
<path d="M629 423l-203-127M629 423h.1M630 423h1v6h-1zM630 422h1M630 423h-1M630 429h.1M630 423v-1M630 423h.1M630 423h1zM630 429h1zM630 423h1M631 423h.1"/>
<path d="M635 429h1zM635 423h1v-1M636 423h.1M636 423h1v6h-1zM636 422h1M636 429h1h-1zM636 423h1v-1M636 423h1zM637 423h.1M637 429h.1M638 423h-9M640 423h-1"/>
<path d="M299 441h1M299 454h1M299 442v-1M299 441v-1M299 455v-1M299 442h.1M299 443v-1M299 442h1M299 441h.1M299 454v-10M299 444v-1M299 455h.1"/>
<path d="M300 442h.1M300 454v1M300 454v1zM300 455h-1v-1h1M300 441v1zM300 442h-1M300 441h.1M300 455v-1M300 442h-1v-1M300 442v1M300 455h.1M300 441v1"/>
<path d="M300 455h-1v-1M300 444v2M300 446v9M300 443v1M300 443h-1M300 441h-1M302 441v-191M310 441h2M310 454h1M310 442v-1M310 442l1-1M311 441v-1"/>
<path d="M311 455v-1M311 442h.1M311 443v-1M311 441h.1M311 454v-10M311 442v-1M311 444v-1M311 455h-1M311 455h.1M311 442h-1M311 454v1M311 454h1v1h-1z"/>
<path d="M311 455h-1v-1h1M311 441v1zM311 442v1M311 441h1M311 455v-1h1M311 442h-1v-1M311 442h1M311 441l1 1h-1M312 454v1M312 455h-1v-1M312 455h.1M312 444v2"/>
<path d="M312 441v1M312 446v9M312 443v1M312 442l-1 1M312 441h.1M312 441h-1M312 441v1h-1"/>
<circle cx="195" cy="142" r=".3"/>
<circle cx="195" cy="142" r=".2"/>
<circle cx="238" cy="165" r=".2"/>
<circle cx="238" cy="165" r=".3"/>
<circle cx="284" cy="193" r=".3"/>
<circle cx="329" cy="221" r=".3"/>
<circle cx="378" cy="246" r=".3"/>
<circle cx="423" cy="246" r=".3"/>
<circle cx="468" cy="270" r=".3"/>
<circle cx="384" cy="290" r=".5"/>
<circle cx="384" cy="294" r=".5"/>
<circle cx="389" cy="290" r=".5"/>
<circle cx="389" cy="294" r=".5"/>
<circle cx="513" cy="298" r=".3"/>
<circle cx="558" cy="326" r=".3"/>
<circle cx="603" cy="354" r=".3"/>
<circle cx="649" cy="383" r=".3"/>
</g>
<g fill="none" stroke="#000" stroke-width=".55" stroke-dasharray="5.8 1 1 1">
<path d="M305 65v-22M383 61v-18M667 94v-51M202 179l154 96M202 179h-172M767 176h-57M849 176v-132M119 195h69M216 188v1M230 197h.1M119 202h69M202 212v-169"/>
<path d="M244 206h.1M258 214v1M272 223v1M286 232h.1M300 240v1M314 249v1M328 258h.1M401 241v-28M342 266v1M356 275l14 9M380 277l-2 1-1 1M391 277h-11"/>
<path d="M394 279l-1-2h-2M354 284h-324M370 299h53M387 281v-26M444 293h1M370 307h7M377 304v-25M377 304l2 1M385 305l-11 31M393 305h-14M393 305l1-1M394 304v-25"/>
<path d="M415 307h8M458 301h1v1M472 310h1v1M486 319h1M500 327h1v1M514 336h1v1M528 345h1v1M542 354h1M556 362h1v1M570 371h1v1M584 380h1M598 388h1v1"/>
<path d="M612 397h1v1M620 400h-2v2M646 400h-26M626 406h1M649 402l-1-2h-2M30 423h57M618 440v-38M649 440v-38M655 423l-224-139M607 450h-17M648 441h-29l-12 9 11-10M648 441l1-1"/>
</g>
<path d="M172 68l-51 56 39 43M160 167l12 12" fill="none" stroke="#00f" stroke-width=".55" stroke-dasharray="5.8 1 1 1"/>
<text font-size="13.3" x="770" y="380">ELEVATION VIEW</text>
<g font-size="12.2">
<text x="753" y="471">STEEL FAB</text>
<text x="355" y="475">ELEVATION VIEW</text>
<text x="590" y="544">REVISIONS</text>
</g>
<g font-size="8.6">
<text x="749" y="378">2</text>
<text x="742" y="392">SE701</text>
<text x="335" y="473">1</text>
<text x="327" y="486">SE701</text>
<text x="754" y="481">ENTERPRISES, LLC</text>
<text x="841" y="566">25012</text>
<text x="844" y="580">SE701</text>
</g>
<g font-size="6.4">
<text x="536" y="554">REV#</text>
<text x="556" y="554">DWN BY</text>
<text x="610" y="554">DESCRIPTION</text>
<text x="684" y="554">DATE</text>
<text x="536" y="563">A</text>
<text x="556" y="563">SRP</text>
<text x="582" y="563">ISSUED FORAPPROVAL</text>
<text x="674" y="563">Jun 16</text>
<text x="689" y="563">2025</text>
</g>
<g font-size="6.1">
<text x="23" y="23">APPROVER,</text>
<text x="23" y="30">PLEASE CONFIRM CLOUDED STAR LOCATION (CHANNEL OUTER END)</text>
<text x="23" y="37">FROM DOOR OPENING IS OK TO PROCEED?</text>
<text x="754" y="491">MISCELLANEOUS METALS FABRICATORAND ERECTORS</text>
<text x="754" y="498">623 BAUMGARDNER ROAD, LANCASTER, PA17603</text>
<text x="754" y="505">TEL. (717)464-0330</text>
<text x="819" y="505">FAX (717)464-9464</text>
<text x="754" y="513">WWW.STEELFABENTERPRISES.COM</text>
<text x="708" y="523">PROJECT OWNER : CK CAPITAL, LLC</text>
<text x="708" y="532">PROJECT DESCRIPTION : CLEVELAND BROTHERS-MILESBURG</text>
<text x="708" y="541">PROJECTADDRESS : 1025N. EAGLE VALLEY ROAD, HOWARD, PA16841</text>
<text x="708" y="552">CONTRACTOR : KINSLEY CONSTRUCTION, INC.</text>
<text x="708" y="561">DRAWN BY : BAS</text>
<text x="776" y="561">DATE : 5-20-25</text>
<text x="820" y="561">PROJ.</text>
<text x="820" y="569">NO. :</text>
<text x="879" y="566">REV #</text>
<text x="708" y="576">CHECKED BY : SRP</text>
<text x="776" y="576">DATE : 5-20-25</text>
<text x="820" y="576">DWG</text>
<text x="886" y="577">A</text>
<text x="820" y="583">NO. :</text>
<text x="708" y="590">DWG DESCRIPTION : ELEVATION VIEW</text>
</g>
<g font-size="5.5">
<text x="201" y="42">F</text>
<text x="303" y="42">E.3</text>
<text x="382" y="42">E</text>
<text x="666" y="42">D</text>
<text x="846" y="40">2.7</text>
<text x="153" y="46">6-1</text>
<text x="251" y="46">6-9</text>
<text x="341" y="46">5-1</text>
<text x="521" y="46">18-8</text>
<text x="114" y="55">9</text>
<text x="144" y="55">3-4</text>
<text x="185" y="55">2-0</text>
<text x="853" y="55">3</text>
<text x="795" y="76">3-11</text>
<text x="860" y="76">1</text>
<text x="858" y="81">CLR.</text>
<text x="794" y="93">(GUARDRAIL)</text>
<text x="148" y="101">5-10</text>
<text x="276" y="101">10-1</text>
<text x="390" y="101">4-11</text>
<text x="532" y="101">13-9</text>
<text x="651" y="101">1-9</text>
<text x="764" y="100">07GR1002</text>
<text x="791" y="100">PIPE 1</text>
<text x="808" y="100">SCH40</text>
<text x="147" y="107">LANDING</text>
<text x="260" y="107">11 EQ. TREADS @ 11&quot;</text>
<text x="386" y="107">LANDING</text>
<text x="517" y="107">15 EQ. TREADS @ 11&quot;</text>
<text x="868" y="111">STUD WAL</text>
<text x="143" y="122">200A</text>
<text x="192" y="122">1-0</text>
<text x="211" y="138" transform="rotate(32 211 138)">07WR10</text>
<text x="569" y="141">STUD WALL</text>
<text x="751" y="141" transform="rotate(-90 751 141)">3-7</text>
<text x="96" y="155" transform="rotate(-90 96 155)">3-7</text>
<text x="178" y="162" transform="rotate(-90 178 162)">2-10</text>
<text x="65" y="166">PIPE 1</text>
<text x="82" y="166">SCH40</text>
<text x="144" y="166">3-4</text>
<text x="133" y="171">STRINGER CUT</text>
<text x="264" y="172" transform="rotate(32 264 172)">WAL RAIL</text>
<text x="32" y="179">T.O. MEZZANINE</text>
<text x="164" y="179" transform="rotate(-90 164 179)">2</text>
<text x="720" y="175">T.O. MEZZANINE</text>
<text x="32" y="185">(EL:16'-0&quot;)</text>
<text x="720" y="182">(EL:16'-0&quot;)</text>
<text x="96" y="189" transform="rotate(-90 96 189)">1-0</text>
<text x="229" y="189" transform="rotate(-58 229 189)">1</text>
<text x="104" y="193" transform="rotate(-90 104 193)">2</text>
<text x="166" y="194" transform="rotate(-90 166 194)">2</text>
<text x="233" y="193" transform="rotate(-58 233 193)">NOSING</text>
<text x="248" y="198">TYP</text>
<text x="249" y="192">11</text>
<text x="166" y="200" transform="rotate(-90 166 200)">6</text>
<text x="205" y="203" transform="rotate(32 205 203)">MARKPERPLAN</text>
<text x="268" y="203" transform="rotate(-90 268 203)">6</text>
<text x="273" y="204" transform="rotate(-90 273 204)">TYP</text>
<text x="74" y="207" transform="rotate(-90 74 207)">)</text>
<text x="318" y="206" transform="rotate(32 318 206)">PIPE1</text>
<text x="399" y="209">C</text>
<text x="122" y="211">6</text>
<text x="183" y="212">6</text>
<text x="288" y="215" transform="rotate(-90 288 215)">2-10</text>
<text x="293" y="215" transform="rotate(-90 293 215)">TYP</text>
<text x="332" y="215" transform="rotate(32 332 215)">SCH40</text>
<text x="400" y="212">LOF SPLICE</text>
<text x="74" y="217" transform="rotate(-90 74 217)">&quot; (-</text>
<text x="114" y="219">1-1</text>
<text x="151" y="219">4-0</text>
<text x="191" y="219">11</text>
<text x="375" y="222">2-11</text>
<text x="413" y="222">2-0</text>
<text x="140" y="227">07M1003</text>
<text x="243" y="227" transform="rotate(32 243 227)">(STRINGER)</text>
<text x="558" y="232">CMU WALL</text>
<text x="68" y="236" transform="rotate(-90 68 236)">6-10</text>
<text x="144" y="235">&quot; THK BENT PL.</text>
<text x="140" y="243">(2 REQ'D)</text>
<text x="437" y="242" transform="rotate(32 437 242)">07WR10</text>
<text x="451" y="251" transform="rotate(32 451 251)">1</text>
<text x="775" y="250" transform="rotate(-90 775 250)">(GUARDRAIL)</text>
<text x="834" y="248" transform="rotate(-90 834 248)">(WALLRAIL)</text>
<text x="74" y="255" transform="rotate(-90 74 255)">12 EQ. RISERS @ 6</text>
<text x="269" y="255">7</text>
<text x="385" y="253">CLOF SPLICE</text>
<text x="282" y="262">12</text>
<text x="369" y="262">2-0</text>
<text x="402" y="262">2-11</text>
<text x="417" y="262" transform="rotate(-90 417 262)">2-10</text>
<text x="317" y="274" transform="rotate(32 317 274)">C12x20.7</text>
<text x="361" y="271">11</text>
<text x="489" y="274" transform="rotate(32 489 274)">WAL RAIL</text>
<text x="868" y="272">CMU WAL</text>
<text x="31" y="283">T.O. MID LANDING</text>
<text x="31" y="290">(EL:9'-1</text>
<text x="49" y="290">&quot;)</text>
<text x="472" y="292" transform="rotate(-90 472 292)">2-10</text>
<text x="478" y="292" transform="rotate(-90 478 292)">TYP</text>
<text x="340" y="295" transform="rotate(-90 340 295)">1-0</text>
<text x="350" y="296" transform="rotate(-90 350 296)">2</text>
<text x="407" y="299" transform="rotate(-90 407 299)">2</text>
<text x="350" y="305" transform="rotate(-90 350 305)">6</text>
<text x="407" y="304" transform="rotate(-90 407 304)">6</text>
<text x="372" y="314">6</text>
<text x="418" y="314">6</text>
<text x="359" y="323">10</text>
<text x="391" y="323">3-0</text>
<text x="418" y="323">1-0</text>
<text x="439" y="323">07M1003</text>
<text x="797" y="319">3-7</text>
<text x="443" y="329">&quot; THK BENT PL.</text>
<text x="507" y="326" transform="rotate(-58 507 326)">1</text>
<text x="511" y="329" transform="rotate(-58 511 329)">NOSING</text>
<text x="788" y="325">TREAD LENGTH</text>
<text x="74" y="331" transform="rotate(-90 74 331)">)</text>
<text x="364" y="334">7</text>
<text x="392" y="334">(4)-</text>
<text x="402" y="334">&quot;ØA325N BOLTS</text>
<text x="439" y="336">(2 REQ'D)</text>
<text x="473" y="333" transform="rotate(32 473 333)">MARKPERPLAN</text>
<text x="533" y="332">11</text>
<text x="795" y="335">4-1</text>
<text x="74" y="340" transform="rotate(-90 74 340)">&quot; (-</text>
<text x="359" y="341">SE703</text>
<text x="532" y="338">TYP</text>
<text x="788" y="341">STAIR WIDTH</text>
<text x="847" y="341">CLR.</text>
<text x="551" y="343" transform="rotate(-90 551 343)">6</text>
<text x="557" y="343" transform="rotate(-90 557 343)">TYP</text>
<text x="603" y="343" transform="rotate(32 603 343)">PIPE1</text>
<text x="617" y="352" transform="rotate(32 617 352)">SCH40</text>
<text x="798" y="349">4-2</text>
<text x="68" y="359" transform="rotate(-90 68 359)">9-1</text>
<text x="513" y="358" transform="rotate(32 513 358)">(STRINGER)</text>
<text x="646" y="358">1-0</text>
<text x="74" y="378" transform="rotate(-90 74 378)">16 EQ. RISERS @ 6</text>
<text x="538" y="385">7</text>
<text x="799" y="390">(REF: 4/A380 )</text>
<text x="551" y="393">12</text>
<text x="646" y="392">11</text>
<text x="676" y="391">MARK PER PLAN</text>
<text x="681" y="397">&quot; THK CHECKERED</text>
<text x="781" y="400">OTHER NOT SHOWN FOR CLARITY</text>
<text x="676" y="404">BENT SAFETYPL.</text>
<text x="595" y="409" transform="rotate(32 595 409)">C12x20.7</text>
<text x="480" y="415">EX.CONCRETE SLAB</text>
<text x="32" y="422">T.O. FIRST FLOOR</text>
<text x="32" y="429">(EL:0'-0&quot;)</text>
<text x="731" y="438">THE INFORMATION NOTED HEREON THIS DRAWING IS THE</text>
<text x="598" y="448">1</text>
<text x="731" y="444">PROPERTY OF STEEL FAB ENTERPRISES, INC.AND SHALL</text>
<text x="593" y="456">SE703</text>
<text x="731" y="451">NOTED BE USED WITHOUT WRITTEN CONSENT.</text>
<text x="381" y="484">(REF: 2/A380 )</text>
<text x="362" y="495">OTHER NOT SHOWN FOR CLARITY</text>
</g>
<g font-size="4.7">
<text x="855" y="54">5/</text>
<text x="858" y="56">8</text>
<text x="802" y="74">7/</text>
<text x="805" y="76">8</text>
<text x="862" y="74">1/</text>
<text x="865" y="76">2</text>
<text x="155" y="100">1/</text>
<text x="158" y="102">16</text>
<text x="803" y="99">1/</text>
<text x="805" y="100">4</text>
<text x="76" y="164">1/</text>
<text x="79" y="166">4</text>
<text x="232" y="186" transform="rotate(-58 232 186)">2</text>
<text x="229" y="187" transform="rotate(-58 229 187)">1/</text>
<text x="267" y="201" transform="rotate(-90 267 201)">7/</text>
<text x="268" y="199" transform="rotate(-90 268 199)">8</text>
<text x="75" y="209" transform="rotate(-90 75 209)">4</text>
<text x="73" y="212" transform="rotate(-90 73 212)">1/</text>
<text x="328" y="211" transform="rotate(32 328 211)">1/</text>
<text x="330" y="213" transform="rotate(32 330 213)">4</text>
<text x="73" y="221" transform="rotate(-90 73 221)">7/</text>
<text x="75" y="218" transform="rotate(-90 75 218)">8</text>
<text x="119" y="218">1/</text>
<text x="122" y="220">2</text>
<text x="195" y="218">1/</text>
<text x="197" y="220">2</text>
<text x="69" y="226" transform="rotate(-90 69 226)">4</text>
<text x="67" y="229" transform="rotate(-90 67 229)">1/</text>
<text x="140" y="234">1/</text>
<text x="142" y="236">2</text>
<text x="280" y="249" transform="rotate(32 280 249)">31.93</text>
<text x="271" y="253">1/</text>
<text x="275" y="255">2</text>
<text x="44" y="289">3/</text>
<text x="47" y="290">4</text>
<text x="803" y="318">7/</text>
<text x="363" y="322">1/</text>
<text x="366" y="324">2</text>
<text x="424" y="322">1/</text>
<text x="426" y="324">2</text>
<text x="507" y="323" transform="rotate(-58 507 323)">1/</text>
<text x="510" y="322" transform="rotate(-58 510 322)">2</text>
<text x="805" y="319">8</text>
<text x="439" y="328">1/</text>
<text x="442" y="330">2</text>
<text x="72" y="335" transform="rotate(-90 72 335)">1/</text>
<text x="74" y="333" transform="rotate(-90 74 333)">4</text>
<text x="398" y="333">3/</text>
<text x="400" y="335">4</text>
<text x="801" y="334">3/</text>
<text x="803" y="336">4</text>
<text x="851" y="334">1/</text>
<text x="853" y="336">4</text>
<text x="74" y="342" transform="rotate(-90 74 342)">8</text>
<text x="550" y="341" transform="rotate(-90 550 341)">7/</text>
<text x="552" y="338" transform="rotate(-90 552 338)">8</text>
<text x="72" y="344" transform="rotate(-90 72 344)">7/</text>
<text x="67" y="353" transform="rotate(-90 67 353)">3/</text>
<text x="69" y="351" transform="rotate(-90 69 351)">4</text>
<text x="613" y="348" transform="rotate(32 613 348)">1/</text>
<text x="614" y="351" transform="rotate(32 614 351)">4</text>
<text x="550" y="380" transform="rotate(32 550 380)">31.95</text>
<text x="541" y="384">1/</text>
<text x="544" y="386">2</text>
<text x="676" y="396">1/</text>
<text x="679" y="398">4</text>
</g>
</svg>
